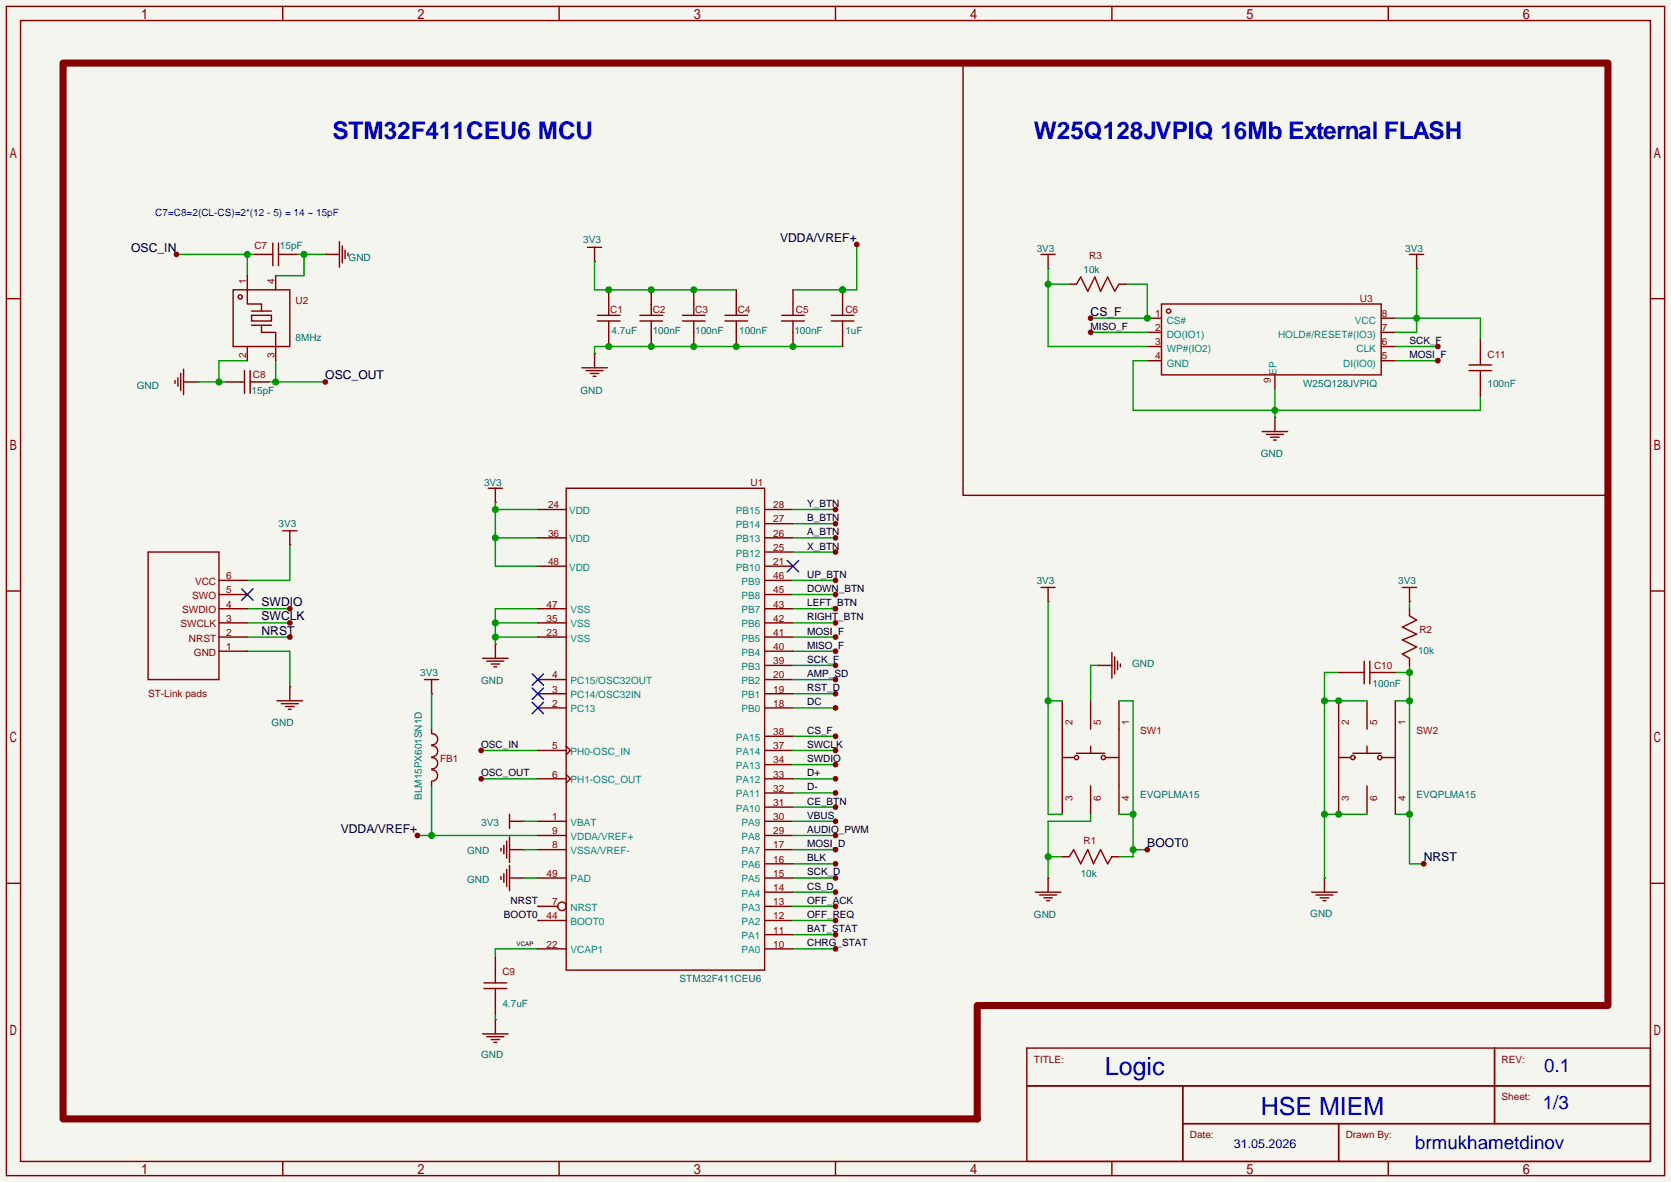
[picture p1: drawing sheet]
<svg xmlns="http://www.w3.org/2000/svg" width="299mm" height="212mm" viewBox="0 0 299 212" stroke-linecap="round" stroke-linejoin="round" font-family="sans-serif">
<path d="M0 0h299.5v211.8h-299.5z" fill="#f5f5f0"/>
<g fill="none" stroke="#850000" stroke-width=".25">
<path d="M1.1 1.1h297.2v209.6h-297.2zM3.7 3.7h292.1v204.5h-292.1zM50.7 1.1v2.6M100.2 1.1v2.6M149.7 1.1v2.6M199.3 1.1v2.6M248.8 1.1v2.6M1.1 53.5h2.6M58.3 45.6h.1M58.3 45.6h2.5M60.8 43.3v4.6M61.3 44.1v3"/>
<path d="M61.8 44.8v1.6M62.4 45.3v.5M105.3 44.3h2.5M106.6 46.9h.1M106.6 44.3v2.6M186.6 45.6h2.5M187.8 48.1h.1M187.8 45.6v2.5M205.6 57h2.6M205.6 59.6h2.6M208.2 54.5h39.3v12.7h-39.3zM247.5 57h2.6"/>
<path d="M247.5 59.6h2.6M252.6 45.6h2.5M253.9 48.1h.1M253.9 45.6v2.5M295.8 53.5h2.5M31.4 68.2v.5M31.9 67.7v1.5M32.4 66.9v3.1M32.9 68.5h2.5M32.9 66.2v4.5M35.4 68.5h.1M104.3 65.9h4.5"/>
<path d="M105 66.4h3.1M105.8 66.9h1.5M106.3 67.4h.5M106.6 63.4h.1M106.6 63.4v2.5M205.6 62.1h2.6M205.6 64.6h2.6M226.2 77.3h4.6M226.9 77.9h3.1M227.7 78.4h1.5M228.2 78.9h.5M228.5 74.8h.1"/>
<path d="M228.5 67.2v2.5M228.5 74.8v2.5M247.5 62.1h2.6M247.5 64.6h2.6M50.7 95.1h2.5M51.9 97.7h.1M51.9 95.1v2.6M87.5 87.5h2.5M88.8 90h.1M88.8 87.5v2.5M1.1 105.9h2.6M86.5 118h4.6"/>
<path d="M87.2 118.5h3.1M88 119h1.5M88.5 119.5h.5M88.8 115.4h.1M88.8 115.4v2.6M186.6 105.3h2.5M187.8 107.8h.1M187.8 105.3v2.5M196.7 119.3h.1M196.7 119.3h2.6M199.3 117v4.5M199.8 117.7v3.1"/>
<path d="M200.3 118.5v1.5M200.8 119v.5M251.3 105.3h2.6M252.6 107.8h.1M252.6 105.3v2.5M295.8 105.9h2.5M49.7 125.6h4.5M50.4 126.1h3.1M51.2 126.6h1.5M51.7 127.1h.5M51.9 123.1h.1M51.9 123.1v2.5"/>
<path d="M76.1 121.8h2.5M77.3 124.3h.1M77.3 121.8v2.5M190.4 135.8h2M190.4 125.6v20.3M192.9 135h5.1M195.5 125.6v5.1M195.5 133.7v1.3M198.2 135.8h2.3M200.5 125.6v20.3M239.9 135.8h2M239.9 125.6v20.3"/>
<path d="M242.4 135h5.1M245 125.6v5.1M245 133.7v1.3M247.8 135.8h2.3M250.1 125.6v20.3M1.1 158.3h2.6M89.8 152v.5M89.8 157.1v.5M90.3 151.5v1.5M90.3 156.6v1.5M90.8 150.7v3.1M90.8 155.8v3.1"/>
<path d="M91.3 157.4h2.6M91.3 145.9v2.6M91.3 150v4.6M91.3 155.1v4.5M91.3 152.3h2.6M91.3 147.2h2.6M93.9 157.4h.1M93.9 152.3h.1M93.9 147.2h.1M185.5 159.9h4.6M187.8 157.4h.1M187.8 157.4v2.5"/>
<path d="M195.5 140.8v5.1M235.1 159.9h4.5M237.4 157.4h.1M237.4 157.4v2.5M245 140.8v5.1M295.8 158.3h2.5M186.3 160.4h3.1M187.1 160.9h1.5M187.6 161.4h.5M235.8 160.4h3.1M236.6 160.9h1.5M237.1 161.4h.5"/>
<path d="M86.5 185.3h4.6M87.2 185.8h3.1M88 186.3h1.5M88.5 186.8h.5M88.8 182.8h.1M88.8 182.8v2.5M50.7 208.2v2.5M100.2 208.2v2.5M149.7 208.2v2.5M199.3 208.2v2.5M248.8 208.2v2.5"/>
<circle cx="209.4" cy="55.8" r=".38"/>
<circle cx="192.9" cy="135.8" r=".38"/>
<circle cx="197.7" cy="135.8" r=".38"/>
<circle cx="242.4" cy="135.8" r=".38"/>
<circle cx="247.3" cy="135.8" r=".38"/>
</g>
<path d="M250.1 57h15.2v3.8M253.9 48.1v11.5h-3.8M151 62.1h-44.4v1.3M96.4 170.1h-7.6v1.5" fill="none" stroke="#009600" stroke-width=".25"/>
<circle cx="253.9" cy="57" r=".63" fill="#009600"/>
<path d="M205.6 64.6h-2.5v8.9h62.2v-2.5M228.5 69.7v5.1" fill="none" stroke="#009600" stroke-width=".25"/>
<circle cx="228.5" cy="73.5" r=".63" fill="#009600"/>
<path d="M187.8 48.1v14h17.8M187.8 50.9h3.8" fill="none" stroke="#009600" stroke-width=".25"/>
<circle cx="187.8" cy="50.9" r=".63" fill="#009600"/>
<path d="M106.6 46.9v5h25.4M88.8 111.6h7.6M88.8 114.2h7.6M96.4 109.1h-7.6v6.3" fill="none" stroke="#009600" stroke-width=".25"/>
<g fill="#009600">
<circle cx="88.8" cy="111.6" r=".63"/>
<circle cx="88.8" cy="114.2" r=".63"/>
</g>
<path d="M88.8 90v11.5h7.6M88.8 96.4h7.6M88.8 91.3h7.6" fill="none" stroke="#009600" stroke-width=".25"/>
<g fill="#009600">
<circle cx="88.8" cy="96.4" r=".63"/>
<circle cx="88.8" cy="91.3" r=".63"/>
</g>
<path d="M200.5 125.6h2.6v27.9h-2.6M93.9 157.4h2.5M200.5 145.9h2.6M203.1 152.3h2.5" fill="none" stroke="#009600" stroke-width=".25"/>
<g fill="#009600">
<circle cx="203.1" cy="152.3" r=".63"/>
<circle cx="203.1" cy="145.9" r=".63"/>
</g>
<circle cx="205.6" cy="152.3" r=".51" fill="#850000"/>
<path d="M187.8 153.5h2.6M195.5 145.9v1.3h-7.7v10.2" fill="none" stroke="#009600" stroke-width=".25"/>
<circle cx="187.8" cy="153.5" r=".63" fill="#009600"/>
<path d="M31.6 45.6h14M44.3 45.6v3.8" fill="none" stroke="#009600" stroke-width=".25"/>
<circle cx="44.3" cy="45.6" r=".63" fill="#009600"/>
<circle cx="31.6" cy="45.6" r=".51" fill="#850000"/>
<path d="M48.1 68.5h10.2M49.4 64.6v3.9" fill="none" stroke="#009600" stroke-width=".25"/>
<circle cx="49.4" cy="68.5" r=".63" fill="#009600"/>
<circle cx="58.3" cy="68.5" r=".51" fill="#850000"/>
<path d="M35.4 68.5h5.1M44.3 64.6h-5.1v3.9" fill="none" stroke="#009600" stroke-width=".25"/>
<circle cx="39.2" cy="68.5" r=".63" fill="#009600"/>
<path d="M53.2 45.6h5.1M54.5 45.6v3.8h-5.1" fill="none" stroke="#009600" stroke-width=".25"/>
<circle cx="54.5" cy="45.6" r=".63" fill="#009600"/>
<path d="M153.5 43.8v8.1h-11.4" fill="none" stroke="#009600" stroke-width=".25"/>
<circle cx="151" cy="51.9" r=".63" fill="#009600"/>
<circle cx="153.5" cy="43.8" r=".51" fill="#850000"/>
<path d="M74.8 149.7h21.6M77.3 140.8v8.9" fill="none" stroke="#009600" stroke-width=".25"/>
<circle cx="77.3" cy="149.7" r=".63" fill="#009600"/>
<circle cx="74.8" cy="149.7" r=".51" fill="#850000"/>
<path d="M51.9 97.7v6.3h-7.6M44.3 116.7h7.6v6.4M187.8 107.8v38.1h2.6M252.6 107.8v1.3M77.3 124.3v6.4M187.8 125.6h2.6M93.9 152.3h2.5M93.9 147.2h2.5" fill="none" stroke="#009600" stroke-width=".25"/>
<circle cx="187.8" cy="125.6" r=".63" fill="#009600"/>
<path d="M237.4 125.6h7.6M239.9 120.5h-2.5v36.9M237.4 145.9h7.6" fill="none" stroke="#009600" stroke-width=".25"/>
<g fill="#009600">
<circle cx="239.9" cy="145.9" r=".63"/>
<circle cx="237.4" cy="145.9" r=".63"/>
<circle cx="237.4" cy="125.6" r=".63"/>
<circle cx="239.9" cy="125.6" r=".63"/>
</g>
<path d="M250.1 62.1h7.6M196.7 119.3h-1.2v6.3M96.4 162.4h.1M96.4 165h.1M88.8 181.7v1.1" fill="none" stroke="#009600" stroke-width=".25"/>
<circle cx="257.7" cy="62.1" r=".51" fill="#850000"/>
<path d="M250.1 64.6h7.6" fill="none" stroke="#009600" stroke-width=".25"/>
<circle cx="257.7" cy="64.6" r=".51" fill="#850000"/>
<path d="M195.5 59.6h10.1" fill="none" stroke="#009600" stroke-width=".25"/>
<circle cx="195.5" cy="59.6" r=".51" fill="#850000"/>
<path d="M201.8 50.9h3.8v6.1h-10.1" fill="none" stroke="#009600" stroke-width=".25"/>
<circle cx="205.6" cy="57" r=".63" fill="#009600"/>
<circle cx="195.5" cy="57" r=".51" fill="#850000"/>
<path d="M86.2 134.5h10.2" fill="none" stroke="#009600" stroke-width=".25"/>
<circle cx="86.2" cy="134.5" r=".51" fill="#850000"/>
<path d="M86.2 139.6h10.2" fill="none" stroke="#009600" stroke-width=".25"/>
<circle cx="86.2" cy="139.6" r=".51" fill="#850000"/>
<path d="M252.6 119.3v35.5h2.5M250.1 120.5h2.5M250.1 125.6h2.5M250.1 145.9h2.5" fill="none" stroke="#009600" stroke-width=".25"/>
<g fill="#009600">
<circle cx="252.6" cy="120.5" r=".63"/>
<circle cx="252.6" cy="125.6" r=".63"/>
<circle cx="252.6" cy="145.9" r=".63"/>
</g>
<circle cx="255.1" cy="154.8" r=".51" fill="#850000"/>
<path d="M44.3 111.6h7.6" fill="none" stroke="#009600" stroke-width=".25"/>
<circle cx="51.9" cy="111.6" r=".51" fill="#850000"/>
<path d="M44.3 109.1h7.6" fill="none" stroke="#009600" stroke-width=".25"/>
<circle cx="51.9" cy="109.1" r=".51" fill="#850000"/>
<path d="M44.3 114.2h7.6" fill="none" stroke="#009600" stroke-width=".25"/>
<circle cx="51.9" cy="114.2" r=".51" fill="#850000"/>
<g fill="none" stroke="#850000" stroke-width=".25">
<path d="M149 56.5h4M151 51.9v2.6M96.4 96.4h5.1M96.4 91.3h5.1M101.5 87.5h35.5v86.4h-35.5zM137 98.9h5.1M137 96.4h5.1M137 93.9h5.1M137 91.3h5.1M96.4 114.2h5.1M96.4 111.6h5.1M96.4 109.1h5.1"/>
<path d="M96.4 101.5h5.1M137 119.3h5.1M137 116.7h5.1M137 114.2h5.1M137 111.6h5.1M137 109.1h5.1M137 106.6h5.1M137 104h5.1M137 101.5h5.1M96.4 134.5h5.1M96.4 126.9h5.1M96.4 139.6h5.1"/>
<path d="M96.4 124.3h5.1M96.4 121.8h5.1M101.5 133.7l.7 .8-.7 .8M101.5 138.8l.7 .8-.7 .7M137 137h5.1M137 134.5h5.1M137 126.9h5.1M137 139.6h5.1M137 132h5.1M137 124.3h5.1M137 121.8h5.1M96.4 157.4h5.1"/>
<path d="M96.4 152.3h5.1M96.4 147.2h5.1M96.4 149.7h5.1M137 159.9h5.1M137 157.4h5.1M137 154.8h5.1M137 152.3h5.1M137 147.2h5.1M137 144.7h5.1M137 149.7h5.1M137 142.1h5.1M96.4 170.1h5.1"/>
<path d="M96.4 165h5.1M96.4 162.4h3.5M137 170.1h5.1M137 167.5h5.1M137 165h5.1M137 162.4h5.1"/>
<circle cx="100.7" cy="162.4" r=".76"/>
</g>
<path d="M141.1 100.5l2 2M143.1 100.5l-2 2M95.4 125.9l2 2M95.4 123.3l2 2M95.4 120.8l2 2M97.4 125.9l-2 2M97.4 123.3l-2 2M97.4 120.8l-2 2" fill="none" stroke="#000085" stroke-width=".25"/>
<circle cx="151" cy="51.9" r=".63" fill="#009600"/>
<g fill="none" stroke="#850000" stroke-width=".25">
<path d="M140.1 57.5h4M142.1 59.6v2.5M149 57.5h4M151 54.5v2M151 57.5v4.6M263.3 65.4h4M263.3 66.4h4M265.3 60.8v4.6M265.3 66.4v4.6M244.5 118.5v4.1M245.5 118.5v4.1M239.9 120.5h4.6"/>
<path d="M245.5 120.5h4.6"/>
</g>
<circle cx="142.1" cy="62.1" r=".63" fill="#009600"/>
<path d="M129.9 57.5h4.1M132 59.6v2.5M140.1 56.5h4M142.1 51.9v4.6M142.1 57.5v2.1" fill="none" stroke="#850000" stroke-width=".25"/>
<circle cx="132" cy="62.1" r=".63" fill="#009600"/>
<path d="M122.3 57.5h4.1M124.3 59.6v2.5M129.9 56.5h4.1M132 51.9v4.6M132 57.5v2.1" fill="none" stroke="#850000" stroke-width=".25"/>
<circle cx="124.3" cy="62.1" r=".63" fill="#009600"/>
<path d="M122.3 56.5h4.1M124.3 51.9v4.6" fill="none" stroke="#850000" stroke-width=".25"/>
<circle cx="124.3" cy="51.9" r=".63" fill="#009600"/>
<path d="M114.7 57.5h4M116.7 59.6v2.5M124.3 57.5v2.1" fill="none" stroke="#850000" stroke-width=".25"/>
<circle cx="116.7" cy="62.1" r=".63" fill="#009600"/>
<path d="M114.7 56.5h4M116.7 51.9v4.6" fill="none" stroke="#850000" stroke-width=".25"/>
<circle cx="116.7" cy="51.9" r=".63" fill="#009600"/>
<path d="M107.1 57.5h4M109.1 59.6v2.5M116.7 57.5v2.1" fill="none" stroke="#850000" stroke-width=".25"/>
<circle cx="109.1" cy="62.1" r=".63" fill="#009600"/>
<path d="M107.1 56.5h4M109.1 51.9v4.6" fill="none" stroke="#850000" stroke-width=".25"/>
<circle cx="109.1" cy="51.9" r=".63" fill="#009600"/>
<g fill="none" stroke="#850000" stroke-width=".25">
<path d="M41.8 51.9h10.1v10.2h-10.1zM44.3 49.4v5.1h2.6v1.3M45.1 56.5h3.5v1h-3.5zM45.1 55.8h3.5M45.1 58.3h3.5M45.6 45.6h3.3M46.9 58.3v1.3h2.5v5M48.9 43.6v4M49.4 49.4v2.5M49.9 43.6v4M49.9 45.6h3.3M109.1 57.5v2.1"/>
<path d="M191.6 50.9h1.3l.8-1.2 1.2 2.5 1.3-2.5 1 2.5 1.3-2.5 1.3 2.5 .7-1.3h1.3M40.5 68.5h3.3M43.8 66.4v4.1M44.3 62.1v2.5M44.8 66.4v4.1M44.8 68.5h3.3M252.6 109.1v1.3l1.3 .7-2.6 1.3 2.6 1.3-2.6 1 2.6 1.3-2.6 1.2 1.3 .8v1.3M77.3 130.7v.7M77.4 131.5a1.01 1.01 0 0 1 1 1 1.01 1.01 0 0 1-1 1M77.4 133.6a1.01 1.01 0 0 1 1.1 1 1.01 1.01 0 0 1-1.1 1.1M77.4 135.8a1.01 1.01 0 0 1 1.1 1 1.01 1.01 0 0 1-1.1 1M77.4 138a1.01 1.01 0 0 1 1 1 1.01 1.01 0 0 1-1 1"/>
<path d="M77.3 140.1v.7M190.4 153.5h1.2l.8-1.2 1.3 2.5 1.2-2.5 1.1 2.5 1.2-2.5 1.3 2.5 .8-1.3h1.2M86.7 177.2h4.1M86.7 176.1h4.1M88.8 171.6v4.5M88.8 177.2v4.5"/>
<circle cx="43.1" cy="53.2" r=".38"/>
</g>
<path d="M142.1 170.1h7.6" fill="none" stroke="#009600" stroke-width=".25"/>
<circle cx="149.7" cy="170.1" r=".51" fill="#850000"/>
<path d="M142.1 167.5h7.6" fill="none" stroke="#009600" stroke-width=".25"/>
<circle cx="149.7" cy="167.5" r=".51" fill="#850000"/>
<path d="M142.1 165h7.6" fill="none" stroke="#009600" stroke-width=".25"/>
<circle cx="149.7" cy="165" r=".51" fill="#850000"/>
<path d="M142.1 162.4h7.6" fill="none" stroke="#009600" stroke-width=".25"/>
<circle cx="149.7" cy="162.4" r=".51" fill="#850000"/>
<path d="M142.1 159.9h7.6" fill="none" stroke="#009600" stroke-width=".25"/>
<circle cx="149.7" cy="159.9" r=".51" fill="#850000"/>
<path d="M142.1 157.4h7.6" fill="none" stroke="#009600" stroke-width=".25"/>
<circle cx="149.7" cy="157.4" r=".51" fill="#850000"/>
<path d="M142.1 154.8h7.6" fill="none" stroke="#009600" stroke-width=".25"/>
<circle cx="149.7" cy="154.8" r=".51" fill="#850000"/>
<path d="M142.1 152.3h7.6" fill="none" stroke="#009600" stroke-width=".25"/>
<circle cx="149.7" cy="152.3" r=".51" fill="#850000"/>
<path d="M142.1 126.9h7.6" fill="none" stroke="#009600" stroke-width=".25"/>
<circle cx="149.7" cy="126.9" r=".51" fill="#850000"/>
<path d="M142.1 124.3h7.6" fill="none" stroke="#009600" stroke-width=".25"/>
<circle cx="149.7" cy="124.3" r=".51" fill="#850000"/>
<path d="M142.1 121.8h7.6" fill="none" stroke="#009600" stroke-width=".25"/>
<circle cx="149.7" cy="121.8" r=".51" fill="#850000"/>
<path d="M142.1 98.9h7.6" fill="none" stroke="#009600" stroke-width=".25"/>
<circle cx="149.7" cy="98.9" r=".51" fill="#850000"/>
<path d="M142.1 96.4h7.6" fill="none" stroke="#009600" stroke-width=".25"/>
<circle cx="149.7" cy="96.4" r=".51" fill="#850000"/>
<path d="M142.1 93.9h7.6" fill="none" stroke="#009600" stroke-width=".25"/>
<circle cx="149.7" cy="93.9" r=".51" fill="#850000"/>
<path d="M142.1 91.3h7.6" fill="none" stroke="#009600" stroke-width=".25"/>
<circle cx="149.7" cy="91.3" r=".51" fill="#850000"/>
<path d="M142.1 149.7h7.6" fill="none" stroke="#009600" stroke-width=".25"/>
<circle cx="149.7" cy="149.7" r=".51" fill="#850000"/>
<path d="M142.1 147.2h7.6" fill="none" stroke="#009600" stroke-width=".25"/>
<circle cx="149.7" cy="147.2" r=".51" fill="#850000"/>
<path d="M142.1 142.1h7.6" fill="none" stroke="#009600" stroke-width=".25"/>
<circle cx="149.7" cy="142.1" r=".51" fill="#850000"/>
<path d="M142.1 139.6h7.6" fill="none" stroke="#009600" stroke-width=".25"/>
<circle cx="149.7" cy="139.6" r=".51" fill="#850000"/>
<path d="M142.1 137h7.6" fill="none" stroke="#009600" stroke-width=".25"/>
<circle cx="149.7" cy="137" r=".51" fill="#850000"/>
<path d="M142.1 134.5h7.6" fill="none" stroke="#009600" stroke-width=".25"/>
<circle cx="149.7" cy="134.5" r=".51" fill="#850000"/>
<path d="M142.1 132h7.6" fill="none" stroke="#009600" stroke-width=".25"/>
<circle cx="149.7" cy="132" r=".51" fill="#850000"/>
<path d="M142.1 119.3h7.6" fill="none" stroke="#009600" stroke-width=".25"/>
<circle cx="149.7" cy="119.3" r=".51" fill="#850000"/>
<path d="M142.1 116.7h7.6" fill="none" stroke="#009600" stroke-width=".25"/>
<circle cx="149.7" cy="116.7" r=".51" fill="#850000"/>
<path d="M142.1 114.2h7.6" fill="none" stroke="#009600" stroke-width=".25"/>
<circle cx="149.7" cy="114.2" r=".51" fill="#850000"/>
<path d="M142.1 111.6h7.6" fill="none" stroke="#009600" stroke-width=".25"/>
<circle cx="149.7" cy="111.6" r=".51" fill="#850000"/>
<path d="M142.1 109.1h7.6" fill="none" stroke="#009600" stroke-width=".25"/>
<circle cx="149.7" cy="109.1" r=".51" fill="#850000"/>
<path d="M142.1 144.7h7.6" fill="none" stroke="#009600" stroke-width=".25"/>
<circle cx="149.7" cy="144.7" r=".51" fill="#850000"/>
<path d="M142.1 106.6h7.6" fill="none" stroke="#009600" stroke-width=".25"/>
<circle cx="149.7" cy="106.6" r=".51" fill="#850000"/>
<path d="M142.1 104h7.6" fill="none" stroke="#009600" stroke-width=".25"/>
<circle cx="149.7" cy="104" r=".51" fill="#850000"/>
<g fill="none" stroke="#850000" stroke-width=".25">
<path d="M172.6 11.3v77.5h115.6M26.5 98.9h12.7v22.9h-12.7zM39.2 116.7h5.1M39.2 109.1h5.1M39.2 106.6h5.1M39.2 111.6h5.1M39.2 114.2h5.1M39.2 104h5.1M184 187.8h111.8v20.4h-111.8zM184 194.6h111.8M212 194.6v13.6M267.8 187.8v13.6"/>
<path d="M212 201.4h83.8M239.9 201.4v6.8"/>
</g>
<path d="M11.3 11.3h276.9v168.9h-113.1v20.3h-163.8z" fill="none" stroke="#850000" stroke-width="1.3"/>
<path d="M43.3 105.5l2 2.1M45.3 105.5l-2 2.1" fill="none" stroke="#000085" stroke-width=".25"/>
<g font-size="4.5" fill="#0000c2">
<text x="198" y="192.7">Logic</text>
<text x="225.9" y="199.8">HSE MIEM</text>
</g>
<g font-size="4.4" fill="#0000c2">
<text x="59.6" y="24.8">STM32F411CEU6 MCU</text>
<text x="185.3" y="24.8">W25Q128JVPIQ 16Mb External FLASH</text>
</g>
<g font-size="3.4" fill="#0000c2">
<text x="276.7" y="192.2">0.1</text>
<text x="276.5" y="198.8">1/3</text>
<text x="253.6" y="205.9">brmukhametdinov</text>
</g>
<g font-size="2.2">
<text x="23.5" y="45.1">OSC_IN</text>
<text x="139.8" y="43.4">VDDA/VREF+</text>
<text x="195.5" y="56.6">CS_F</text>
<text x="58.3" y="68">OSC_OUT</text>
<text x="46.9" y="111.2">SWCLK</text>
<text x="46.9" y="108.6">SWDIO</text>
<text x="46.9" y="113.7">NRST</text>
<text x="61.1" y="149.3">VDDA/VREF+</text>
<text x="205.6" y="151.8">BOOT0</text>
<text x="255.1" y="154.4">NRST</text>
</g>
<text font-size="2.2" fill="#0000c2" x="221.1" y="205.7">31.05.2026</text>
<text font-size="1.8" fill="#0000c2" x="27.8" y="38.8">C7=C8=2(CL-CS)=2*(12 - 5) = 14 ~ 15pF</text>
<g font-size="1.8" fill="#a90000">
<text x="45.6" y="44.6">C7</text>
<text x="195.2" y="46.5">R3</text>
<text x="53" y="54.5">U2</text>
<text x="109.3" y="56.1">C1</text>
<text x="117" y="56.1">C2</text>
<text x="124.6" y="56.1">C3</text>
<text x="132.2" y="56.1">C4</text>
<text x="142.6" y="56.1">C5</text>
<text x="151.5" y="56.1">C6</text>
<text x="243.7" y="54">U3</text>
<text x="266.6" y="64.2">C11</text>
<text x="45.3" y="67.8">C8</text>
<text x="134.5" y="87.1">U1</text>
<text x="254.4" y="113.5">R2</text>
<text x="246.3" y="119.8">C10</text>
<text x="204.3" y="131.5">SW1</text>
<text x="253.9" y="131.5">SW2</text>
<text x="78.9" y="136.6">FB1</text>
<text x="194.2" y="151.3">R1</text>
<text x="90" y="174.7">C9</text>
</g>
<g font-size="1.8" fill="#006464">
<text x="50.2" y="44.6">15pF</text>
<text x="62.5" y="46.8">GND</text>
<text x="104.5" y="43.6">3V3</text>
<text x="185.8" y="45.1">3V3</text>
<text x="251.8" y="45.1">3V3</text>
<text x="194.2" y="49">10k</text>
<text x="109.6" y="59.9">4.7uF</text>
<text x="117" y="59.9">100nF</text>
<text x="124.6" y="59.9">100nF</text>
<text x="132.5" y="59.9">100nF</text>
<text x="142.4" y="59.9">100nF</text>
<text x="151.5" y="59.9">1uF</text>
<text x="53" y="61.1">8MHz</text>
<text x="24.5" y="69.6">GND</text>
<text x="45.1" y="70.5">15pF</text>
<text x="104" y="70.5">GND</text>
<text x="233.6" y="69.3">W25Q128JVPIQ</text>
<text x="266.6" y="69.3">100nF</text>
<text x="225.9" y="82">GND</text>
<text x="86.7" y="87.1">3V3</text>
<text x="49.9" y="94.4">3V3</text>
<text x="185.8" y="104.6">3V3</text>
<text x="250.6" y="104.6">3V3</text>
<text x="202.9" y="119.6">GND</text>
<text x="254.1" y="117.3">10k</text>
<text x="75.3" y="121.1">3V3</text>
<text x="86.2" y="122.6">GND</text>
<text x="246" y="123.1">100nF</text>
<text x="48.6" y="130.2">GND</text>
<text x="75.6" y="143.4" transform="rotate(-90 75.6 143.4)">BLM15PX601SN1D</text>
<text x="204.3" y="142.9">EVQPLMA15</text>
<text x="253.9" y="142.9">EVQPLMA15</text>
<text x="86.2" y="148">3V3</text>
<text x="83.7" y="153.1">GND</text>
<text x="83.7" y="158.2">GND</text>
<text x="193.7" y="157.2">10k</text>
<text x="185.3" y="164.5">GND</text>
<text x="234.8" y="164.3">GND</text>
<text x="121.8" y="176">STM32F411CEU6</text>
<text x="90" y="180.5">4.7uF</text>
<text x="86.2" y="189.7">GND</text>
</g>
<g font-size="1.8" fill="#840000">
<text x="44.1" y="50.9" transform="rotate(-90 44.1 50.9)">1</text>
<text x="49.2" y="50.9" transform="rotate(-90 49.2 50.9)">4</text>
<text x="207" y="56.8">1</text>
<text x="207" y="59.3">2</text>
<text x="247.6" y="59.3">7</text>
<text x="247.6" y="56.8">8</text>
<text x="44.1" y="64.1" transform="rotate(-90 44.1 64.1)">2</text>
<text x="49.2" y="64.1" transform="rotate(-90 49.2 64.1)">3</text>
<text x="207" y="61.9">3</text>
<text x="207" y="64.4">4</text>
<text x="247.6" y="64.4">5</text>
<text x="247.6" y="61.9">6</text>
<text x="227.8" y="68.7" transform="rotate(-90 227.8 68.7)">9</text>
<text x="98.2" y="91.1">24</text>
<text x="138.6" y="93.6">27</text>
<text x="138.6" y="91.1">28</text>
<text x="98.2" y="96.2">36</text>
<text x="98.2" y="101.3">48</text>
<text x="138.6" y="101.3">21</text>
<text x="138.6" y="98.7">25</text>
<text x="138.6" y="96.2">26</text>
<text x="34.5" y="107.4">SWO</text>
<text x="34.9" y="104.8">VCC</text>
<text x="40.5" y="106.3">5</text>
<text x="40.5" y="103.8">6</text>
<text x="138.6" y="106.3">45</text>
<text x="138.6" y="103.8">46</text>
<text x="32.4" y="112.4">SWCLK</text>
<text x="32.7" y="109.9">SWDIO</text>
<text x="40.5" y="108.9">4</text>
<text x="40.5" y="111.4">3</text>
<text x="40.5" y="114">2</text>
<text x="98" y="108.9">47</text>
<text x="98" y="111.4">35</text>
<text x="98" y="114">23</text>
<text x="138.6" y="114">41</text>
<text x="138.6" y="111.4">42</text>
<text x="138.6" y="108.9">43</text>
<text x="33.9" y="115">NRST</text>
<text x="34.8" y="117.5">GND</text>
<text x="40.5" y="116.5">1</text>
<text x="138.6" y="119">39</text>
<text x="138.6" y="116.5">40</text>
<text x="26.5" y="124.9">ST-Link pads</text>
<text x="99" y="124.1">3</text>
<text x="99" y="121.6">4</text>
<text x="138.6" y="124.1">19</text>
<text x="138.6" y="121.6">20</text>
<text x="99" y="126.7">2</text>
<text x="138.6" y="126.7">18</text>
<text x="138.6" y="131.7">38</text>
<text x="192.2" y="129.9" transform="rotate(-90 192.2 129.9)">2</text>
<text x="197.3" y="129.9" transform="rotate(-90 197.3 129.9)">5</text>
<text x="202.4" y="129.9" transform="rotate(-90 202.4 129.9)">1</text>
<text x="241.7" y="129.9" transform="rotate(-90 241.7 129.9)">2</text>
<text x="246.8" y="129.9" transform="rotate(-90 246.8 129.9)">5</text>
<text x="251.9" y="129.9" transform="rotate(-90 251.9 129.9)">1</text>
<text x="99" y="134.3">5</text>
<text x="138.6" y="136.8">34</text>
<text x="138.6" y="134.3">37</text>
<text x="99" y="139.4">6</text>
<text x="138.6" y="141.9">32</text>
<text x="138.6" y="139.4">33</text>
<text x="192.2" y="143.6" transform="rotate(-90 192.2 143.6)">3</text>
<text x="197.3" y="143.6" transform="rotate(-90 197.3 143.6)">6</text>
<text x="202.4" y="143.6" transform="rotate(-90 202.4 143.6)">4</text>
<text x="241.7" y="143.6" transform="rotate(-90 241.7 143.6)">3</text>
<text x="246.8" y="143.6" transform="rotate(-90 246.8 143.6)">6</text>
<text x="251.9" y="143.6" transform="rotate(-90 251.9 143.6)">4</text>
<text x="99" y="149.5">9</text>
<text x="99" y="147">1</text>
<text x="138.6" y="147">30</text>
<text x="138.6" y="144.4">31</text>
<text x="138.6" y="149.5">29</text>
<text x="99" y="152.1">8</text>
<text x="138.6" y="154.6">16</text>
<text x="138.6" y="152.1">17</text>
<text x="98" y="157.1">49</text>
<text x="138.6" y="159.7">14</text>
<text x="138.6" y="157.1">15</text>
<text x="98" y="164.8">44</text>
<text x="99" y="162.2">7</text>
<text x="138.6" y="167.3">11</text>
<text x="138.6" y="164.8">12</text>
<text x="138.6" y="162.2">13</text>
<text x="98" y="169.8">22</text>
<text x="138.6" y="169.8">10</text>
<text x="185.3" y="190.4">TITLE:</text>
<text x="269.1" y="190.4">REV:</text>
<text x="269.1" y="197.2">Sheet:</text>
<text x="213.2" y="204">Date:</text>
<text x="241.2" y="204">Drawn By:</text>
</g>
<g font-size="1.8">
<text x="195.5" y="59.1">MISO_F</text>
<text x="252.6" y="61.7">SCK_F</text>
<text x="252.6" y="64.2">MOSI_F</text>
<text x="144.7" y="95.9">A_BTN</text>
<text x="144.7" y="93.4">B_BTN</text>
<text x="144.7" y="90.9">Y_BTN</text>
<text x="144.7" y="98.5">X_BTN</text>
<text x="144.7" y="106.1">DOWN_BTN</text>
<text x="144.7" y="103.6">UP_BTN</text>
<text x="144.7" y="113.7">MOSI_F</text>
<text x="144.7" y="111.2">RIGHT_BTN</text>
<text x="144.7" y="108.6">LEFT_BTN</text>
<text x="144.7" y="118.8">SCK_F</text>
<text x="144.7" y="116.3">MISO_F</text>
<text x="144.7" y="123.9">RST_D</text>
<text x="144.7" y="121.3">AMP_SD</text>
<text x="144.7" y="126.4">DC</text>
<text x="144.7" y="131.5">CS_F</text>
<text x="86.2" y="134">OSC_IN</text>
<text x="144.7" y="136.6">SWDIO</text>
<text x="144.7" y="134">SWCLK</text>
<text x="86.2" y="139.1">OSC_OUT</text>
<text x="144.7" y="141.7">D-</text>
<text x="144.7" y="139.1">D+</text>
<text x="144.7" y="149.3">AUDIO_PWM</text>
<text x="144.7" y="146.7">VBUS</text>
<text x="144.7" y="144.2">CE_BTN</text>
<text x="144.7" y="154.4">BLK</text>
<text x="144.7" y="151.8">MOSI_D</text>
<text x="91.5" y="162">NRST</text>
<text x="144.7" y="162">OFF_ACK</text>
<text x="144.7" y="159.4">CS_D</text>
<text x="144.7" y="156.9">SCK_D</text>
<text x="90.3" y="164.5">BOOT0</text>
<text x="144.7" y="167.1">BAT_STAT</text>
<text x="144.7" y="164.5">OFF_REQ</text>
<text x="144.7" y="169.6">CHRG_STAT</text>
</g>
<g font-size="1.8" fill="#008484">
<text x="209.1" y="58.1">CS#</text>
<text x="242.8" y="58.1">VCC</text>
<text x="209.1" y="60.6">DO(IO1)</text>
<text x="209.1" y="63.2">WP#(IO2)</text>
<text x="209.1" y="65.7">GND</text>
<text x="229" y="60.6">HOLD#/RESET#(IO3)</text>
<text x="240.7" y="65.7">DI(IO0)</text>
<text x="243.1" y="63.2">CLK</text>
<text x="228.8" y="67.2" transform="rotate(-90 228.8 67.2)">EP</text>
<text x="102" y="92.1">VDD</text>
<text x="131.9" y="94.7">PB14</text>
<text x="131.9" y="92.1">PB15</text>
<text x="102" y="97.2">VDD</text>
<text x="131.9" y="99.7">PB12</text>
<text x="131.9" y="97.2">PB13</text>
<text x="102" y="102.3">VDD</text>
<text x="131.9" y="102.3">PB10</text>
<text x="132.9" y="107.4">PB8</text>
<text x="132.9" y="104.8">PB9</text>
<text x="102.2" y="109.9">VSS</text>
<text x="102.2" y="112.4">VSS</text>
<text x="132.9" y="112.4">PB6</text>
<text x="132.9" y="109.9">PB7</text>
<text x="102.2" y="115">VSS</text>
<text x="132.9" y="117.5">PB4</text>
<text x="132.9" y="115">PB5</text>
<text x="102.2" y="125.1">PC14/OSC32IN</text>
<text x="102.2" y="122.6">PC15/OSC32OUT</text>
<text x="132.9" y="125.1">PB1</text>
<text x="132.9" y="122.6">PB2</text>
<text x="132.9" y="120.1">PB3</text>
<text x="102.2" y="127.7">PC13</text>
<text x="132.9" y="127.7">PB0</text>
<text x="102.2" y="135.3">PH0-OSC_IN</text>
<text x="131.9" y="137.8">PA13</text>
<text x="131.9" y="135.3">PA14</text>
<text x="131.9" y="132.8">PA15</text>
<text x="102.2" y="140.4">PH1-OSC_OUT</text>
<text x="131.9" y="142.9">PA11</text>
<text x="131.9" y="140.4">PA12</text>
<text x="102.2" y="148">VBAT</text>
<text x="131.9" y="145.5">PA10</text>
<text x="132.9" y="148">PA9</text>
<text x="102.2" y="150.5">VDDA/VREF+</text>
<text x="102.2" y="153.1">VSSA/VREF-</text>
<text x="132.9" y="155.6">PA6</text>
<text x="132.9" y="153.1">PA7</text>
<text x="132.9" y="150.5">PA8</text>
<text x="102.2" y="158.2">PAD</text>
<text x="132.9" y="160.7">PA4</text>
<text x="132.9" y="158.2">PA5</text>
<text x="102.2" y="165.8">BOOT0</text>
<text x="102.2" y="163.2">NRST</text>
<text x="132.9" y="165.8">PA2</text>
<text x="132.9" y="163.2">PA3</text>
<text x="102.2" y="170.9">VCAP1</text>
<text x="132.9" y="170.9">PA0</text>
<text x="132.9" y="168.3">PA1</text>
</g>
<text font-size="1.1" x="92.6" y="169.6">VCAP</text>
</svg>
